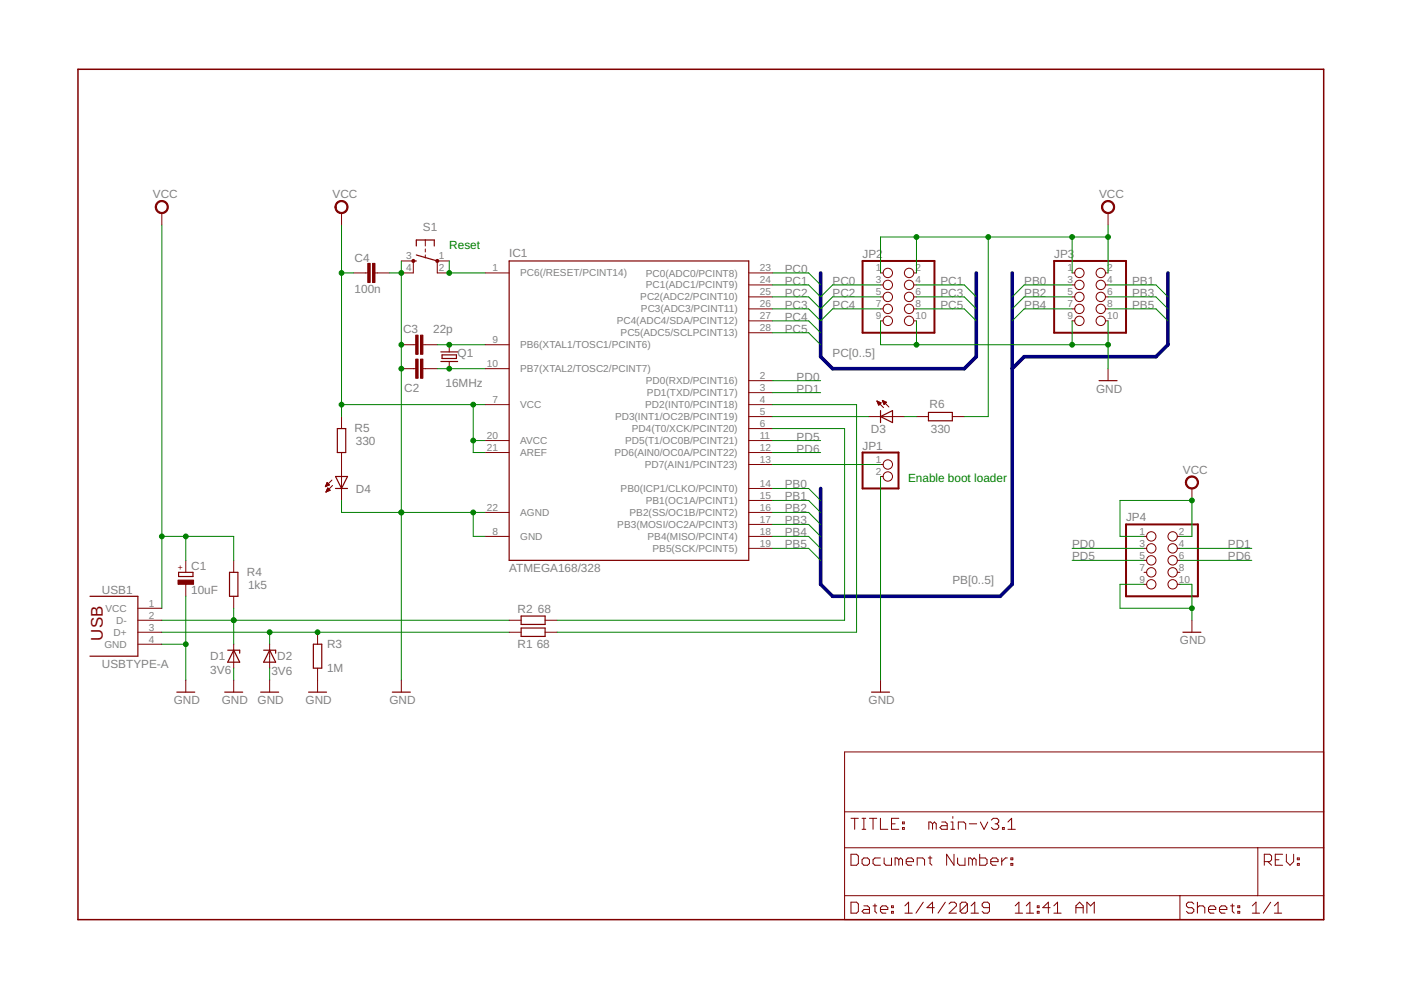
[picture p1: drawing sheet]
<svg xmlns="http://www.w3.org/2000/svg" width="297mm" height="210mm" viewBox="0 0 297 210" stroke-linecap="round" stroke-linejoin="round" font-family="sans-serif">
<path d="M182.9 55.3h15.2v15.2h-15.2zM223.5 55.3h15.2v15.2h-15.2zM182.9 95.9h7.6v7.7h-7.6zM238.7 111.2h15.3v15.2h-15.3z" fill="none" stroke="#800000" stroke-width=".42"/>
<g fill="none" stroke="#800000" stroke-width=".21">
<path d="M34.3 45.2v2.5M72.4 45.2v2.5M75 57.9h3M79.5 57.9h3M85.1 55.3h2.5v2.6h-2.5M90.2 50.9v1.3M90.2 52.8v.6M90.2 54.1v.6M95.2 55.3h-2.5v2.6h2.5M102.9 57.9h5M158.7 57.9h5.1M186.7 57.9h.5"/>
<path d="M193.7 57.9h.6M227.3 57.9h.6M234.4 57.9h.5M234.9 45.2v2.5M85.1 78.2h3M85.1 73.1h3M89.7 78.2h3M89.7 73.1h3M95.2 73.1v1.5M95.2 76.6v1.6M102.9 78.2h5M102.9 73.1h5"/>
<path d="M158.7 60.4h5.1M158.7 62.9h5.1M158.7 65.5h5.1M158.7 68h5.1M158.7 70.5h5.1M186.7 60.4h.5M186.7 62.9h.5M186.7 65.5h.5M186.7 68h.5M193.7 60.4h.6M193.7 62.9h.6M193.7 65.5h.6"/>
<path d="M193.7 68h.6M227.3 60.4h.6M227.3 62.9h.6M227.3 65.5h.6M227.3 68h.6M234.4 60.4h.5M234.4 62.9h.5M234.4 65.5h.5M234.4 68h.5M234.9 78.2v2.5M72.4 88.3v2.6M72.4 95.9v10.2"/>
<path d="M102.9 85.8h5M102.9 95.9h5M102.9 93.4h5M158.7 88.3h5.1M158.7 85.8h5.1M158.7 95.9h5.1M158.7 93.4h5.1M158.7 98.5h5.1M158.7 90.9h5.1M158.7 83.2h5.1M158.7 80.7h5.1M184.1 88.3h7.7"/>
<path d="M185.9 85l1.4 1.4M185.9 85l.9 .4-.5 .5zM185.9 85.1h.2M186 85.2h.4M186.1 85.3h.6M186.1 85.5h.7M186.2 85.6h.4M186.2 85.7h.3M186.3 85.8h.1M186.7 98.5h.5M187.1 84.9l1.4 1.4M187.1 84.9l.9 .4-.5 .5z"/>
<path d="M187.1 85h.2M187.2 85.1h.3M187.2 85.2h.6M187.3 85.3h.6M187.3 85.5h.5M187.3 85.6h.3M187.4 85.7h.1M194.3 88.3h2.5M201.9 88.3h2.5M39.4 118.8v2.5M49.6 118.8v2.5M69 103.1h.2"/>
<path d="M69.1 103h.4M69.1 102.8h.7M69.1 104.3h.1M69.2 102.7h.6M69.2 104.2h.3M69.2 104.1h.6M69.2 102.6h.5M69.3 102.5h.2M69.3 103.9h.7M69.3 102.4h.1M69.3 103.8h.5M69.4 102.3l.5 .5-.9 .4z"/>
<path d="M69.4 103.7h.3M69.4 103.6h.2M69.5 103.4l.5 .5-.9 .4zM70.4 101.8l-1.4 1.4M70.5 102.9l-1.4 1.4M102.9 113.7h5M102.9 108.6h5M158.7 103.6h5.1M158.7 116.3h5.1M158.7 113.7h5.1M158.7 108.6h5.1M158.7 111.2h5.1"/>
<path d="M158.7 106.1h5.1M186.7 101h.5M242.5 116.3h.6M242.5 113.7h.6M242.5 118.8h.6M249.6 116.3h.6M249.6 113.7h.6M249.6 118.8h.6M252.7 103.6v2.5M29.2 134h5.1M29.2 131.5h5.1M29.2 136.6h5.1"/>
<path d="M29.2 129h5.1M39.4 123.9v2.5M49.6 126.4v2.6M49.6 136.6v5.1M57.2 136.6v5.1M67.3 134v2.6M107.9 134h2.6M107.9 131.5h2.6M115.6 134h2.5M115.6 131.5h2.5M242.5 121.3h.6M242.5 123.9h.6"/>
<path d="M249.6 121.3h.6M249.6 123.9h.6M252.7 131.5v2.5M39.4 144.2v2.5M49.6 144.2v2.5M57.2 144.2v2.5M67.3 141.7v5M85.1 144.2v2.5M179.1 159.4h101.5v35.6h-101.5zM186.7 144.2v2.5M179.1 179.7h101.5M179.1 172.1h101.5"/>
<path d="M180.4 173.5h1.6M181.2 173.5v2.3M182.8 173.5h.8M182.8 175.8h.8M183.2 173.5v2.3M184.3 173.5h1.6M185.1 173.5v2.3M186.7 173.5v2.3h1.5M189 174.7h.8M190.6 173.5h-1.6v2.3h1.6M191.3 175.5h.4v.3h-.4zM191.3 174.3h.4v.4h-.4z"/>
<path d="M197.7 174.7l-.4-.4h-.4v1.5M197.7 174.7v1.1M197.7 174.7l.4-.4 .4 .4v1.1M199.7 174.3h.7l.4 .4v1.1h-1.1l-.4-.3 .4-.4h1.1M201.6 175.8h.8M201.6 174.3h.4v1.5M202 173.1v.4M203.2 175.8v-1.5h1.1l.4 .4v1.1M205.5 174.7h1.6M207.9 174.3l.7 1.5 .8-1.5M210.2 173.9l.4-.4h.8l.4 .4v.4l-.4 .4M211 174.7h.4"/>
<path d="M211.4 174.7l.4 .4v.4l-.4 .3h-.8l-.4-.3M212.5 175.5h.4v.3h-.4zM213.7 175.8h1.6M213.7 174.3l.8-.8v2.3M266.7 179.7v10.2M179.1 189.9h101.5M180.4 181.1h1.2l.4 .4v1.6l-.4 .4h-1.2zM180.4 191.3h1.2l.4 .4v1.5l-.4 .4h-1.2zM182.8 182.3l.4-.4h.7l.4 .4v.8l-.4 .4h-.7l-.4-.4zM183.2 192.1h.7l.4 .3v1.2h-1.1l-.4-.4 .4-.4h1.1M185.1 192.1h.8M185.5 191.7v1.5l.4 .4"/>
<path d="M186.7 192.8h1.5v-.4l-.4-.3h-.8l-.3 .3v.8l.3 .4h.8M186.7 181.9h-1.2l-.4 .4v.8l.4 .4h1.2M187.5 181.9v1.2l.3 .4h1.2v-1.6M189 193.2h.4v.4h-.4zM189 192.1h.4v.3h-.4zM190.6 182.3l-.4-.4h-.4v1.6M190.6 182.3l.4-.4 .3 .4v1.2M190.6 182.3v1.2M191.9 193.6h1.5M191.9 192.1l.7-.8v2.3M192.1 182.7h1.6v-.4l-.4-.4h-.8l-.4 .4v.8l.4 .4h.8M194.5 183.5v-1.6h1.1l.4 .4v1.2"/>
<path d="M195.7 191.3l-1.5 2.3M196.8 181.9h.8M197.2 181.5v1.6l.4 .4M198.1 192.4h-1.6l1.2-1.1v2.3M200.4 191.3l-1.5 2.3M201.2 191.7l.4-.4h.8l.4 .4v.4l-1.6 1.5h1.6M202.3 181.1v2.4l-1.6-2.4v2.4M203 181.9v1.2l.4 .4h1.2v-1.6M205.1 191.7v1.5l-.4 .4h-.8l-.3-.4M205.1 191.7l-.4-.4h-.8l-.3 .4v1.5M205.1 191.7l-1.5 1.5M205.9 193.6h1.6"/>
<path d="M205.9 192.1l.8-.8v2.3M206.2 182.3l-.4-.4h-.4v1.6M206.2 182.3v1.2M206.2 182.3l.3-.4 .4 .4v1.2M207.7 181.1v2.4h1.2l.4-.4v-.8l-.4-.4h-1.2M209.8 192.4h-1.2l-.4-.3v-.4l.4-.4h.8l.4 .4v1.5l-.4 .4h-.8l-.4-.4M210.1 182.7h1.5v-.4l-.4-.4h-.8l-.3 .4v.8l.3 .4h.8M212.4 181.9v1.6M213.6 181.9h-.4l-.8 .8M214.3 183.1h.4v.4h-.4zM214.3 181.9h.4v.4h-.4zM215.2 193.6h1.6"/>
<path d="M215.2 192.1l.8-.8v2.3M217.6 193.6h1.5M217.6 192.1l.8-.8v2.3M219.9 193.2h.4v.4h-.4zM219.9 192.1h.4v.3h-.4zM222.7 192.4h-1.6l1.2-1.1v2.3M223.4 193.6h1.6M223.4 192.1l.8-.8v2.3M228.1 192.4h1.6M228.1 193.6v-1.5l.8-.8 .8 .8v1.5M230.4 193.6v-2.3l.8 .8 .8-.8v2.3M250.2 189.9v5.1"/>
<path d="M253.1 191.7l-.4-.4h-.8l-.4 .4v.4l.4 .3h.8l.4 .4v.4l-.4 .4h-.8l-.4-.4M253.9 192.4l.4-.3h.8l.3 .3v1.2M253.9 191.3v2.3M256.2 192.8h1.6v-.4l-.4-.3h-.8l-.4 .3v.8l.4 .4h.8M258.6 192.8h1.5v-.4l-.4-.3h-.7l-.4 .3v.8l.4 .4h.7M260.9 192.1h.8M261.3 191.7v1.5l.4 .4M262.4 193.2h.4v.4h-.4zM262.4 192.1h.4v.3h-.4zM265.5 193.6h1.6M265.5 192.1l.8-.8v2.3M268.1 182.7h1.1l.4-.4v-.8l-.4-.4h-1.1v2.4"/>
<path d="M268.8 182.7l.8 .8M269.4 191.3l-1.6 2.3M270.2 193.6h1.5M270.2 192.1l.8-.8v2.3M270.4 182.3h.8M271.9 181.1h-1.5v2.4h1.5M272.7 181.1v1.6l.8 .8 .8-.8v-1.6M275.1 183.1h.4v.4h-.4zM275.1 181.9h.4v.4h-.4z"/>
<circle cx="188.2" cy="57.9" r=".99"/>
<circle cx="192.7" cy="57.9" r=".99"/>
<circle cx="228.9" cy="57.9" r=".99"/>
<circle cx="233.4" cy="57.9" r=".99"/>
<circle cx="188.2" cy="60.4" r=".99"/>
<circle cx="188.2" cy="62.9" r=".99"/>
<circle cx="188.2" cy="68" r=".99"/>
<circle cx="188.2" cy="65.5" r=".99"/>
<circle cx="192.7" cy="65.5" r=".99"/>
<circle cx="192.7" cy="60.4" r=".99"/>
<circle cx="192.7" cy="62.9" r=".99"/>
<circle cx="192.7" cy="68" r=".99"/>
<circle cx="228.9" cy="60.4" r=".99"/>
<circle cx="228.9" cy="62.9" r=".99"/>
<circle cx="228.9" cy="68" r=".99"/>
<circle cx="228.9" cy="65.5" r=".99"/>
<circle cx="233.4" cy="60.4" r=".99"/>
<circle cx="233.4" cy="65.5" r=".99"/>
<circle cx="233.4" cy="68" r=".99"/>
<circle cx="233.4" cy="62.9" r=".99"/>
<circle cx="188.2" cy="98.5" r=".99"/>
<circle cx="188.2" cy="101" r=".99"/>
<circle cx="244.1" cy="113.7" r=".99"/>
<circle cx="244.1" cy="116.3" r=".99"/>
<circle cx="244.1" cy="118.8" r=".99"/>
<circle cx="248.6" cy="113.7" r=".99"/>
<circle cx="248.6" cy="118.8" r=".99"/>
<circle cx="248.6" cy="116.3" r=".99"/>
<circle cx="244.1" cy="121.3" r=".99"/>
<circle cx="244.1" cy="123.9" r=".99"/>
<circle cx="248.6" cy="121.3" r=".99"/>
<circle cx="248.6" cy="123.9" r=".99"/>
</g>
<g fill="none" stroke="#800000" stroke-width=".25">
<path d="M87.6 55.3h.7M88.3 52.2v-1.3h3.8v1.3M88.3 54.1l4.4 1.2M107.9 55.3h50.8v63.5h-50.8zM93.5 74.6h3.5M93.5 76.6h3.5M93.7 75.2h3.1v.8h-3.1zM71.5 90.9h1.8v5h-1.8zM186.7 88.3l2.5-1.2v2.5zM186.7 87.1v2.5M196.8 87.4h5.1v1.8h-5.1zM233 80.7h3.8"/>
<path d="M71.1 101h2.6l-1.3 2.6zM71.1 103.6h2.6M19.1 126.4h10.1v12.7h-10.1M37.9 121.3h3v.9h-3zM48.3 137.9h2.5v.6M48.7 121.3h1.7v5.1h-1.7zM49.6 137.9l1.2 2.5h-2.5zM55.9 137.9h2.5v.6M57.2 137.9l1.2 2.5h-2.5zM66.4 136.6h1.8v5.1h-1.8zM110.5 133.2h5.1v1.7h-5.1zM110.5 130.6h5.1v1.8h-5.1z"/>
<path d="M250.8 134h3.8M37.5 146.7h3.8M47.6 146.7h3.9M55.3 146.7h3.8M65.4 146.7h3.8M83.2 146.7h3.8M184.8 146.7h3.8"/>
</g>
<g fill="#800000" stroke="#800000" stroke-width=".21">
<path d="M33.3 42.9a1.39 1.39 0 0 1 2.2 .3 1.39 1.39 0 0 1-.8 2 1.39 1.39 0 0 1-1.8-1.3h.3a1.14 1.14 0 0 1 1.6-1.1 1.14 1.14 0 0 1 .2 1.9 1.14 1.14 0 0 1-1.8-.5v-.3h-.3z" fill-rule="evenodd"/>
<path d="M233.9 42.9a1.4 1.4 0 0 1 2.2 .3 1.4 1.4 0 0 1-.8 2.1 1.4 1.4 0 0 1-1.8-1.4h.3a1.15 1.15 0 0 1 1.6-1.1 1.15 1.15 0 0 1 .3 1.9 1.15 1.15 0 0 1-1.9-.5v-.3h-.3z" fill-rule="evenodd"/>
<path d="M71.4 42.9a1.4 1.4 0 0 1 2.2 .2 1.4 1.4 0 0 1-.8 2.1 1.4 1.4 0 0 1-1.8-1.3h.3a1.14 1.14 0 0 1 1.6-1 1.14 1.14 0 0 1 .2 2 1.14 1.14 0 0 1-1.8-.7v-.3h-.3z" fill-rule="evenodd"/>
<path d="M251.7 101.3a1.39 1.39 0 0 1 2.2 .3 1.39 1.39 0 0 1-.8 2 1.39 1.39 0 0 1-1.8-1.3h.3a1.15 1.15 0 0 1 1.6-1.1 1.15 1.15 0 0 1 .3 2 1.15 1.15 0 0 1-1.9-.6v-.3h-.3z" fill-rule="evenodd"/>
<circle cx="92.7" cy="55.3" r=".33"/>
<circle cx="87.6" cy="55.3" r=".33"/>
</g>
<g fill="#800000" stroke="#800000" stroke-width=".21">
<path d="M37.7 123h3.3v.9h-3.3z"/>
<path d="M89.2 76.1h.5v4.1h-.5z"/>
<path d="M88.1 76.1h.5v4.1h-.5z"/>
<path d="M89.2 71.1h.5v4h-.5z"/>
<path d="M88.1 71.1h.5v4h-.5z"/>
<path d="M79 55.8h.5v4.1h-.5z"/>
<path d="M78 55.8h.5v4.1h-.5z"/>
</g>
<path d="M16.5 14.7h264.1v180.3h-264.1z" fill="none" stroke="#800000" stroke-width=".32"/>
<path d="M174 57.9v17.7l2.5 2.6h27.9l2.6-2.6v-17.7M214.6 57.9v66l-2.5 2.5h-35.6l-2.5-2.5v-20.3M247.6 57.9v15.2l-2.5 2.5h-28l-2.5 2.6" fill="none" stroke="#000080" stroke-width=".76"/>
<g fill="none" stroke="#008000" stroke-width=".21">
<path d="M34.3 47.7v81.3M72.4 47.7v40.6M72.4 57.9h2.6M82.5 57.9h2.6M85.1 55.3v88.9M95.2 55.3v2.6h7.7M163.8 57.9h7.6l2.6 2.5M194.3 50.2v7.7M209.5 50.2v38.1h-5.1M227.3 50.2v7.7M234.9 50.2h-48.2v7.7M234.9 47.7v10.2"/>
<path d="M92.7 73.1h10.2M92.7 78.2h10.2M163.8 60.4h7.6l2.6 2.5 2.5-2.5h10.2M163.8 62.9h7.6l2.6 2.6 2.5-2.6h10.2M163.8 65.5h7.6l2.6 2.5 2.5-2.5h10.2M163.8 68h7.6l2.6 2.5M163.8 70.5h7.6l2.6 2.6M186.7 68v5.1h48.2M194.3 68v5.1M194.3 60.4h10.1l2.6 2.5M194.3 62.9h10.1l2.6 2.6M194.3 65.5h10.1l2.6 2.5"/>
<path d="M227.3 68v5.1M227.3 60.4h-10.2l-2.5 2.5M227.3 62.9h-10.2l-2.5 2.6M227.3 65.5h-10.2l-2.5 2.5M234.9 68v10.2M234.9 60.4h10.2l2.5 2.5M234.9 62.9h10.2l2.5 2.6M234.9 65.5h10.2l2.5 2.5M72.4 85.8h30.5M100.3 85.8v10.1h2.6M100.3 93.4h2.6M163.8 90.9h15.3v40.6h-61"/>
<path d="M163.8 85.8h17.8v48.2h-63.5M163.8 88.3h20.3M163.8 93.4h10.2M163.8 95.9h10.2M163.8 98.5h22.9M163.8 80.7h10.2M163.8 83.2h10.2M191.8 88.3h2.5M34.3 113.7h15.3v5.1M39.4 113.7v5.1M72.4 106.1v2.5h30.5M100.3 108.6v5.1h2.6"/>
<path d="M163.8 108.6h7.6l2.6 2.6M163.8 113.7h7.6l2.6 2.6M163.8 106.1h7.6l2.6 2.5M163.8 103.6h7.6l2.6 2.5M163.8 111.2h7.6l2.6 2.5M163.8 116.3h7.6l2.6 2.5M186.7 101v43.2M227.3 116.3h15.2M227.3 118.8h15.2M242.5 113.7h-5v-7.6h15.2v7.6h-2.5M250.2 116.3h15.2M250.2 118.8h15.2"/>
<path d="M34.3 136.6h5.1M34.3 131.5h73.6M34.3 134h73.6M39.4 126.4v17.8M49.6 129v7.6M57.2 134v2.6M242.5 123.9h-5v5.1h15.2M250.2 123.9h2.5v7.6M49.6 141.7v2.5M57.2 141.7v2.5"/>
</g>
<g fill="#008000" stroke="#008000" stroke-width=".21">
<circle cx="39.4" cy="136.6" r=".51"/>
<circle cx="85.1" cy="78.2" r=".51"/>
<circle cx="85.1" cy="73.1" r=".51"/>
<circle cx="85.1" cy="57.9" r=".51"/>
<circle cx="85.1" cy="108.6" r=".51"/>
<circle cx="100.3" cy="108.6" r=".51"/>
<circle cx="227.3" cy="73.1" r=".51"/>
<circle cx="194.3" cy="73.1" r=".51"/>
<circle cx="234.9" cy="73.1" r=".51"/>
<circle cx="252.7" cy="129" r=".51"/>
<circle cx="95.2" cy="78.2" r=".51"/>
<circle cx="95.2" cy="73.1" r=".51"/>
<circle cx="95.2" cy="57.9" r=".51"/>
<circle cx="49.6" cy="131.5" r=".51"/>
<circle cx="67.3" cy="134" r=".51"/>
<circle cx="57.2" cy="134" r=".51"/>
<circle cx="194.3" cy="50.2" r=".51"/>
<circle cx="227.3" cy="50.2" r=".51"/>
<circle cx="234.9" cy="50.2" r=".51"/>
<circle cx="209.5" cy="50.2" r=".51"/>
<circle cx="34.3" cy="113.7" r=".51"/>
<circle cx="39.4" cy="113.7" r=".51"/>
<circle cx="100.3" cy="85.8" r=".51"/>
<circle cx="100.3" cy="93.4" r=".51"/>
<circle cx="72.4" cy="85.8" r=".51"/>
<circle cx="72.4" cy="57.9" r=".51"/>
<circle cx="252.7" cy="106.1" r=".51"/>
</g>
<text font-size="3.6" fill="#800000" x="21.8" y="135.8" transform="rotate(-90 21.8 135.8)">USB</text>
<g font-size="2.5" fill="#808080">
<text x="32.4" y="42">VCC</text>
<text x="70.5" y="42">VCC</text>
<text x="233" y="42">VCC</text>
<text x="89.7" y="49">S1</text>
<text x="75.2" y="55.4">C4</text>
<text x="108" y="54.6">IC1</text>
<text x="166.4" y="57.9">PC0</text>
<text x="182.9" y="54.7">JP2</text>
<text x="223.5" y="54.7">JP3</text>
<text x="75.2" y="62.1">100n</text>
<text x="166.4" y="60.4">PC1</text>
<text x="166.4" y="62.9">PC2</text>
<text x="166.4" y="65.5">PC3</text>
<text x="176.5" y="60.4">PC0</text>
<text x="176.5" y="62.9">PC2</text>
<text x="176.5" y="65.5">PC4</text>
<text x="199.4" y="60.4">PC1</text>
<text x="199.4" y="62.9">PC3</text>
<text x="199.4" y="65.5">PC5</text>
<text x="217.2" y="60.4">PB0</text>
<text x="217.2" y="62.9">PB2</text>
<text x="217.2" y="65.5">PB4</text>
<text x="240" y="60.4">PB1</text>
<text x="240" y="62.9">PB3</text>
<text x="240" y="65.5">PB5</text>
<text x="85.5" y="70.7">C3</text>
<text x="91.8" y="70.7">22p</text>
<text x="166.4" y="68">PC4</text>
<text x="166.4" y="70.6">PC5</text>
<text x="97" y="75.6">Q1</text>
<text x="176.5" y="75.6">PC[0..5]</text>
<text x="85.7" y="83.1">C2</text>
<text x="94.5" y="82">16MHz</text>
<text x="168.9" y="80.7">PD0</text>
<text x="168.9" y="83.3">PD1</text>
<text x="232.4" y="83.3">GND</text>
<text x="197.1" y="86.6">R6</text>
<text x="75.2" y="91.7">R5</text>
<text x="75.4" y="94.4">330</text>
<text x="168.9" y="93.4">PD5</text>
<text x="168.9" y="96">PD6</text>
<text x="182.9" y="95.3">JP1</text>
<text x="184.6" y="91.9">D3</text>
<text x="197.3" y="91.9">330</text>
<text x="250.8" y="100.4">VCC</text>
<text x="75.4" y="104.6">D4</text>
<text x="166.4" y="103.6">PB0</text>
<text x="166.4" y="106.1">PB1</text>
<text x="166.4" y="108.6">PB2</text>
<text x="166.4" y="111.2">PB3</text>
<text x="166.4" y="113.7">PB4</text>
<text x="238.7" y="110.6">JP4</text>
<text x="166.4" y="116.3">PB5</text>
<text x="227.3" y="116.3">PD0</text>
<text x="227.3" y="118.8">PD5</text>
<text x="260.3" y="116.3">PD1</text>
<text x="260.3" y="118.8">PD6</text>
<text x="21.6" y="125.9">USB1</text>
<text x="40.5" y="125.9">10uF</text>
<text x="40.5" y="120.9">C1</text>
<text x="52.3" y="122.1">R4</text>
<text x="52.6" y="124.9">1k5</text>
<text x="108" y="121.3">ATMEGA168/328</text>
<text x="201.9" y="123.9">PB[0..5]</text>
<text x="109.7" y="130">R2</text>
<text x="114.1" y="130">68</text>
<text x="69.4" y="137.4">R3</text>
<text x="109.7" y="137.4">R1</text>
<text x="113.8" y="137.3">68</text>
<text x="250.2" y="136.6">GND</text>
<text x="21.6" y="141.7">USBTYPE-A</text>
<text x="44.6" y="140">D1</text>
<text x="44.6" y="142.8">3V6</text>
<text x="57.5" y="143.1">3V6</text>
<text x="58.8" y="140">D2</text>
<text x="69.4" y="142.4">1M</text>
<text x="36.8" y="149.3">GND</text>
<text x="47" y="149.3">GND</text>
<text x="54.6" y="149.3">GND</text>
<text x="64.8" y="149.3">GND</text>
<text x="82.6" y="149.3">GND</text>
<text x="184.1" y="149.3">GND</text>
</g>
<g font-size="2.5" fill="#008000">
<text x="95.3" y="52.8">Reset</text>
<text x="192.5" y="102.3">Enable boot loader</text>
</g>
<g font-size="2.1" fill="#808080">
<text x="86.1" y="55">3</text>
<text x="86.1" y="57.5">4</text>
<text x="93.1" y="55">1</text>
<text x="93.1" y="57.5">2</text>
<text x="104.4" y="57.5">1</text>
<text x="110.3" y="58.6">PC6(/RESET/PCINT14)</text>
<text x="136.9" y="58.6">PC0(ADC0/PCINT8)</text>
<text x="161.1" y="57.5">23</text>
<text x="185.7" y="57.5">1</text>
<text x="194.1" y="57.5">2</text>
<text x="226.3" y="57.5">1</text>
<text x="234.7" y="57.5">2</text>
<text x="135.8" y="63.7">PC2(ADC2/PCINT10)</text>
<text x="136.9" y="61.2">PC1(ADC1/PCINT9)</text>
<text x="161.1" y="65.1">26</text>
<text x="161.1" y="62.6">25</text>
<text x="161.1" y="60">24</text>
<text x="185.7" y="60">3</text>
<text x="185.7" y="62.6">5</text>
<text x="185.7" y="65.1">7</text>
<text x="194.1" y="60">4</text>
<text x="194.1" y="62.6">6</text>
<text x="194.1" y="65.1">8</text>
<text x="226.3" y="60">3</text>
<text x="226.3" y="62.6">5</text>
<text x="226.3" y="65.1">7</text>
<text x="234.7" y="60">4</text>
<text x="234.7" y="62.6">6</text>
<text x="234.7" y="65.1">8</text>
<text x="130.8" y="68.8">PC4(ADC4/SDA/PCINT12)</text>
<text x="131.6" y="71.3">PC5(ADC5/SCLPCINT13)</text>
<text x="135.9" y="66.2">PC3(ADC3/PCINT11)</text>
<text x="161.1" y="70.2">28</text>
<text x="161.1" y="67.7">27</text>
<text x="185.7" y="67.7">9</text>
<text x="194.1" y="67.7">10</text>
<text x="226.3" y="67.7">9</text>
<text x="234.7" y="67.7">10</text>
<text x="103.2" y="77.8">10</text>
<text x="104.4" y="72.7">9</text>
<text x="110.3" y="73.9">PB6(XTAL1/TOSC1/PCINT6)</text>
<text x="110.3" y="78.9">PB7(XTAL2/TOSC2/PCINT7)</text>
<text x="136.9" y="81.5">PD0(RXD/PCINT16)</text>
<text x="161.1" y="82.9">3</text>
<text x="161.1" y="80.4">2</text>
<text x="104.4" y="85.4">7</text>
<text x="110.3" y="86.6">VCC</text>
<text x="130.4" y="89.1">PD3(INT1/OC2B/PCINT19)</text>
<text x="136.8" y="86.6">PD2(INT0/PCINT18)</text>
<text x="137.2" y="84">PD1(TXD/PCINT17)</text>
<text x="161.1" y="88">5</text>
<text x="161.1" y="85.4">4</text>
<text x="103.2" y="95.6">21</text>
<text x="103.2" y="93.1">20</text>
<text x="110.3" y="94.2">AVCC</text>
<text x="132.5" y="94.2">PD5(T1/OC0B/PCINT21)</text>
<text x="134" y="91.6">PD4(T0/XCK/PCINT20)</text>
<text x="161.1" y="95.6">12</text>
<text x="161.1" y="93.1">11</text>
<text x="161.1" y="90.5">6</text>
<text x="110.3" y="96.7">AREF</text>
<text x="130.3" y="96.7">PD6(AIN0/OC0A/PCINT22)</text>
<text x="136.7" y="99.3">PD7(AIN1/PCINT23)</text>
<text x="161.1" y="98.1">13</text>
<text x="185.7" y="98.1">1</text>
<text x="185.7" y="100.7">2</text>
<text x="131.6" y="104.3">PB0(ICP1/CLKO/PCINT0)</text>
<text x="136.9" y="106.9">PB1(OC1A/PCINT1)</text>
<text x="161.1" y="105.8">15</text>
<text x="161.1" y="103.2">14</text>
<text x="103.2" y="108.3">22</text>
<text x="104.4" y="113.4">8</text>
<text x="110.3" y="109.4">AGND</text>
<text x="130.9" y="112">PB3(MOSI/OC2A/PCINT3)</text>
<text x="133.5" y="109.4">PB2(SS/OC1B/PCINT2)</text>
<text x="161.1" y="113.4">18</text>
<text x="161.1" y="110.8">17</text>
<text x="161.1" y="108.3">16</text>
<text x="241.6" y="113.4">1</text>
<text x="250" y="113.4">2</text>
<text x="110.3" y="114.5">GND</text>
<text x="137.3" y="114.5">PB4(MISO/PCINT4)</text>
<text x="138.4" y="117">PB5(SCK/PCINT5)</text>
<text x="161.1" y="115.9">19</text>
<text x="241.6" y="115.9">3</text>
<text x="241.6" y="118.5">5</text>
<text x="250" y="115.9">4</text>
<text x="250" y="118.5">6</text>
<text x="241.6" y="121">7</text>
<text x="241.6" y="123.5">9</text>
<text x="250" y="121">8</text>
<text x="250" y="123.5">10</text>
<text x="22.4" y="129.7">VCC</text>
<text x="31.6" y="131.1">2</text>
<text x="31.6" y="128.6">1</text>
<text x="22.2" y="137.3">GND</text>
<text x="24.1" y="134.8">D+</text>
<text x="24.6" y="132.3">D-</text>
<text x="31.6" y="136.2">4</text>
<text x="31.6" y="133.7">3</text>
</g>
<text font-size="1.8" fill="#800000" x="38.8" y="120.9" transform="rotate(-90 38.8 120.9)">+</text>
</svg>
